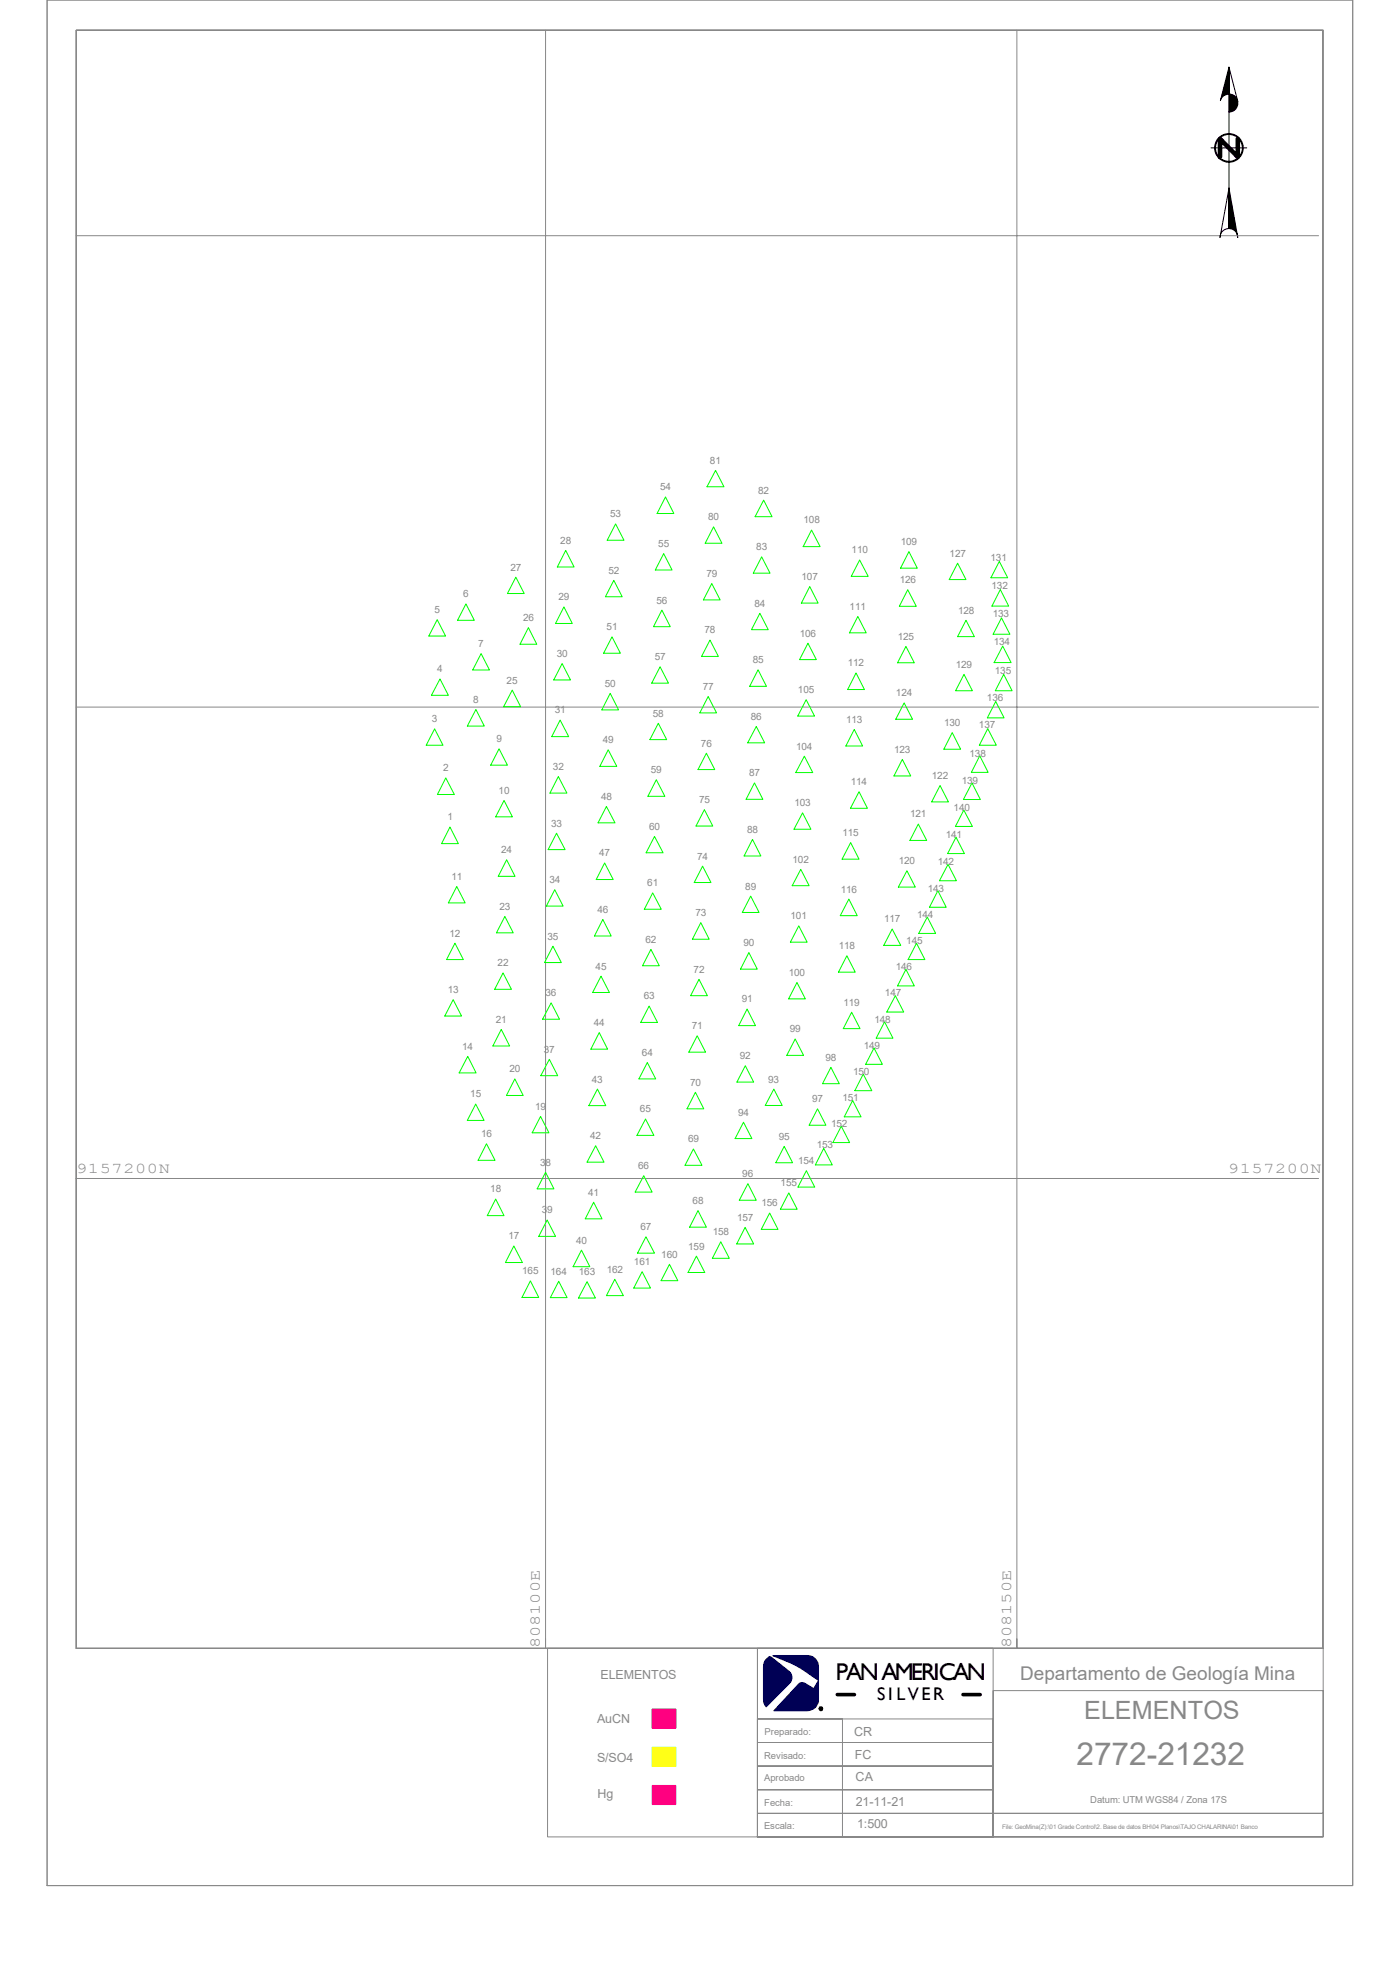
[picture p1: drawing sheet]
<svg xmlns="http://www.w3.org/2000/svg" width="297mm" height="420mm" viewBox="0 0 297 420" stroke-linecap="round" stroke-linejoin="round" font-family="sans-serif">
<g fill="#000" stroke="#000" stroke-width=".21">
<path d="M260.7 20a1.91 1.91 0 0 1 1.9 1.9 1.91 1.91 0 0 1-1.9 1.9z" fill-rule="evenodd"/>
<path d="M260.7 14.3v5.7h-.1a1.8 1.8 0 0 0-1.7 1.3z" fill-rule="evenodd"/>
<path d="M260.7 39.9l1.9 10.5-.2-.8a1.94 1.94 0 0 0-1.7-1.1z" fill-rule="evenodd"/>
</g>
<path d="M138.3 378.7h5.1v4.1h-5.1z" fill-rule="evenodd" fill="#f0f" stroke="#f0f" stroke-width=".21"/>
<path d="M138.3 370.6h5.1v4.1h-5.1z" fill-rule="evenodd" fill="#ff0" stroke="#ff0" stroke-width=".21"/>
<path d="M138.3 362.5h5.1v4.1h-5.1z" fill-rule="evenodd" fill="#f00" stroke="#f00" stroke-width=".21"/>
<g fill="#005" stroke="#005" stroke-width=".21">
<path d="M162.5 352l.7-.5h.5l3.7 3a1.76 1.76 0 0 1 .3 2.3l-5.2 5.2-.4-.7-.1-.8v-6.9a2.22 2.22 0 0 1 .5-1.6z" fill-rule="evenodd"/>
<path d="M164 351.2h7.2a2.36 2.36 0 0 1 2.5 2.4v6.9a2.36 2.36 0 0 1-2.5 2.4h-7l5-5.4a1.18 1.18 0 0 1 1.7-.3l1.7 1 1.1-1.8-5-3.2z" fill-rule="evenodd"/>
</g>
<g fill="none" stroke="#888" stroke-width=".21">
<path d="M10 0h277v400h-277zM16.2 6.4h264.5v343.2h-264.5zM16.2 6.4h264.4v343.2h-264.4zM115.7 6.4v343.2M215.7 6.4v343.2M16.2 50h263.5M16.2 150h263.5M16.2 250h263.5M116.2 349.6h44.5v40h-44.5zM160.7 349.6h120v40h-120zM160.7 349.6h50v40h-50zM210.7 358.6h70v26h-70z"/>
<path d="M160.7 379.6h50v5h-50zM160.7 374.6h50v5h-50zM160.7 369.6h50v5h-50zM160.7 364.6h50v5h-50zM160.7 364.6h18v25h-18zM160.7 384.6h50v5h-50zM210.7 384.6h70v5h-70z"/>
</g>
<g fill="none" stroke="#000" stroke-width=".21">
<path d="M260.7 14.3l1.9 7.2a1.87 1.87 0 0 0-1.9-1.5zM260.7 14.3v34.2M256.9 31.4h7.6M260.7 39.9v8.6h-.1a2.09 2.09 0 0 0-1.6 1.1l-.2 .8z"/>
<circle cx="260.7" cy="31.4" r="3"/>
<circle cx="260.7" cy="31.4" r="2.84"/>
</g>
<path d="M262.6 29.5v3.8l-3.8-3.8v3.8" fill="none" stroke="#000" stroke-width=".97"/>
<circle cx="174.2" cy="362.5" r=".32" fill="none" stroke="#000" stroke-width=".38"/>
<g fill="none" stroke="#0f0" stroke-width=".21">
<path d="M151.8 99.8l1.8 3.5h-3.6zM120 116.8l1.8 3.5h-3.6zM130.6 111.1l1.8 3.5h-3.6zM140.8 117.4l1.8 3.5h-3.6zM141.2 105.4l1.8 3.5h-3.6zM151.4 111.8l1.8 3.4h-3.6zM161.6 118.1l1.8 3.5h-3.6zM162 106.1l1.8 3.5h-3.6zM172.2 112.4l1.8 3.6h-3.6zM182.4 118.8l1.8 3.5h-3.6zM192.8 117l1.8 3.5h-3.5zM203.2 119.5l1.7 3.4h-3.5z"/>
<path d="M212 119.1l1.8 3.5h-3.6zM92.8 131.4l1.7 3.5h-3.5zM98.8 128.1l1.8 3.5h-3.5zM102.1 138.6l1.7 3.5h-3.5zM109.4 122.4l1.8 3.5h-3.5zM112.1 133.1l1.8 3.6h-3.6zM119.6 128.7l1.8 3.5h-3.5zM129.8 135.1l1.8 3.5h-3.5zM130.2 123.1l1.8 3.5h-3.6zM140.4 129.4l1.8 3.5h-3.6zM150.6 135.8l1.8 3.4h-3.6zM151 123.8l1.8 3.5h-3.6z"/>
<path d="M161.2 130.1l1.8 3.5h-3.6zM171.4 136.4l1.8 3.5h-3.6zM171.8 124.4l1.8 3.5h-3.6zM182 130.8l1.8 3.4h-3.6zM192.2 137.1l1.8 3.5h-3.6zM192.6 125.1l1.8 3.5h-3.6zM204.9 131.6l1.8 3.4h-3.5zM212.2 125.1l1.8 3.5h-3.6zM212.5 131.1l1.7 3.4h-3.5zM212.7 137l1.8 3.5h-3.6zM92.2 154.6l1.8 3.5h-3.6zM93.3 144l1.8 3.5h-3.6z"/>
<path d="M101 150.5l1.7 3.5h-3.6zM105.9 158.8l1.8 3.5h-3.6zM108.7 146.4l1.7 3.5h-3.6zM118.8 152.7l1.9 3.6h-3.6zM119.3 140.8l1.7 3.4h-3.5zM129 159l1.9 3.6h-3.6zM129.5 147.1l1.7 3.5h-3.5zM139.7 153.4l1.7 3.5h-3.5zM140 141.4l1.8 3.5h-3.5zM149.9 159.8l1.7 3.4h-3.5zM150.2 147.7l1.8 3.5h-3.5zM160.4 154.1l1.8 3.5h-3.6z"/>
<path d="M160.8 142.1l1.8 3.5h-3.6zM171 148.4l1.8 3.5h-3.6zM181.2 154.7l1.8 3.5h-3.5zM181.6 142.7l1.8 3.6h-3.6zM191.8 149.1l1.8 3.5h-3.6zM202 155.4l1.8 3.5h-3.6zM204.5 143l1.8 3.5h-3.6zM209.6 154.6l1.8 3.5h-3.6zM211.2 148.8l1.8 3.5h-3.5zM212.9 143l1.8 3.5h-3.5zM94.6 165l1.8 3.5h-3.6zM95.5 175.4l1.7 3.5h-3.5z"/>
<path d="M106.9 169.8l1.8 3.5h-3.5zM118.1 176.7l1.8 3.5h-3.6zM118.4 164.7l1.9 3.5h-3.6zM128.7 171.1l1.8 3.4h-3.6zM138.9 177.4l1.8 3.5h-3.6zM139.2 165.4l1.9 3.5h-3.6zM149.4 171.7l1.8 3.5h-3.5zM159.6 178.1l1.8 3.5h-3.5zM160.1 166.1l1.7 3.4h-3.5zM170.3 172.4l1.7 3.5h-3.6zM170.6 160.4l1.8 3.5h-3.6zM180.5 178.7l1.7 3.5h-3.6z"/>
<path d="M182.2 167.9l1.8 3.5h-3.6zM191.4 161.1l1.8 3.5h-3.5zM194.8 174.8l1.8 3.5h-3.6zM199.4 166.6l1.8 3.5h-3.5zM202.8 177.6l1.8 3.5h-3.6zM204.5 171.8l1.8 3.5h-3.6zM206.2 166.1l1.8 3.5h-3.6zM207.9 160.3l1.7 3.5h-3.5zM96.9 188l1.8 3.5h-3.6zM107.1 194.4l1.8 3.5h-3.6zM107.5 182.4l1.8 3.5h-3.6zM117.7 188.7l1.8 3.5h-3.6z"/>
<path d="M127.9 195l1.8 3.5h-3.6zM128.3 183l1.8 3.6h-3.6zM138.5 189.4l1.8 3.5h-3.6zM148.7 195.7l1.8 3.5h-3.6zM149.1 183.7l1.7 3.5h-3.5zM159.3 190.1l1.7 3.4h-3.5zM169.5 196.4l1.7 3.5h-3.5zM169.9 184.4l1.8 3.5h-3.6zM180.1 190.7l1.8 3.5h-3.6zM189.3 197.1l1.8 3.4h-3.6zM192.4 184.7l1.8 3.5h-3.6zM196.7 194.5l1.8 3.5h-3.6z"/>
<path d="M199 188.9l1.7 3.5h-3.5zM201.1 183.3l1.8 3.5h-3.6zM96.1 212l1.8 3.5h-3.5zM96.5 200.1l1.8 3.4h-3.6zM106.3 218.4l1.8 3.5h-3.5zM106.7 206.4l1.8 3.4h-3.6zM116.9 212.7l1.8 3.5h-3.6zM117.3 200.7l1.8 3.5h-3.6zM127.1 219l1.8 3.5h-3.6zM127.5 207.1l1.8 3.4h-3.6zM137.7 213.4l1.8 3.5h-3.6zM138.1 201.4l1.8 3.5h-3.6z"/>
<path d="M147.9 219.7l1.8 3.5h-3.6zM148.3 207.7l1.8 3.5h-3.6zM158.5 214l1.8 3.6h-3.6zM158.9 202.1l1.8 3.5h-3.6zM169.1 208.4l1.8 3.5h-3.6zM179.7 202.7l1.7 3.5h-3.5zM180.7 214.7l1.8 3.5h-3.6zM187.7 216.7l1.7 3.5h-3.5zM189.9 211.2l1.8 3.5h-3.6zM192.2 205.6l1.8 3.5h-3.6zM194.4 200.1l1.8 3.4h-3.5zM99.2 224.1l1.8 3.5h-3.6z"/>
<path d="M100.9 234.2l1.8 3.5h-3.6zM109.2 228.9l1.8 3.5h-3.6zM114.7 236.8l1.8 3.5h-3.6zM116.5 224.7l1.8 3.5h-3.6zM126.7 231l1.8 3.5h-3.6zM136.9 237.4l1.8 3.4h-3.6zM137.3 225.4l1.8 3.5h-3.5zM147.5 231.7l1.8 3.5h-3.5zM157.7 238l1.8 3.5h-3.5zM158.1 226.1l1.8 3.4h-3.6zM164.2 231l1.7 3.5h-3.6zM168.7 220.4l1.8 3.5h-3.6z"/>
<path d="M173.4 235.2l1.8 3.5h-3.5zM176.3 226.4l1.8 3.5h-3.6zM178.5 238.9l1.8 3.5h-3.6zM180.9 233.4l1.8 3.5h-3.6zM183.1 227.8l1.9 3.6h-3.6zM185.4 222.3l1.8 3.5h-3.6zM103.2 242.6l1.8 3.5h-3.6zM105.2 254.3l1.7 3.6h-3.5zM115.7 248.7l1.8 3.5h-3.5zM116.1 258.8l1.8 3.5h-3.6zM125.9 255l1.8 3.5h-3.5zM126.4 243l1.7 3.5h-3.6z"/>
<path d="M136.6 249.4l1.7 3.5h-3.6zM147.1 243.7l1.8 3.5h-3.6zM148.1 256.8l1.8 3.5h-3.6zM158.7 251.1l1.7 3.5h-3.6zM163.3 257.3l1.8 3.5h-3.6zM166.4 243.2l1.7 3.4h-3.5zM167.3 253l1.8 3.5h-3.5zM171.1 248.3l1.7 3.5h-3.5zM174.8 243.6l1.8 3.5h-3.6zM109 264.3l1.8 3.5h-3.6zM112.5 271.7l1.8 3.5h-3.6zM118.5 271.8l1.8 3.5h-3.5z"/>
<path d="M123.4 265.2l1.7 3.5h-3.5zM124.5 271.9l1.8 3.4h-3.6zM130.4 271.4l1.8 3.4h-3.5zM136.2 269.7l1.8 3.5h-3.5zM137 262.3l1.9 3.5h-3.6zM142 268.2l1.8 3.5h-3.5zM147.7 266.4l1.8 3.5h-3.5zM152.9 263.4l1.8 3.5h-3.6zM158.1 260.4l1.8 3.5h-3.6zM174.3 362.8h.1"/>
</g>
<path d="M177.6 359.5h3.7M204.3 359.5h3.6" fill="none" stroke="#000" stroke-width=".76"/>
<text font-size="6.7" fill="#888" x="228.4" y="374.4">2772-21232</text>
<text font-size="5.3" fill="#888" x="230" y="364.6">ELEMENTOS</text>
<text font-size="5.1" x="177.3" y="356.3">PAN AMERICAN</text>
<text font-size="4" fill="#888" x="216.4" y="356.3">Departamento de Geología Mina</text>
<text font-size="3.9" x="186.1" y="360.5">S I L V E R</text>
<g font-size="3.2" fill="#888">
<text x="16.2" y="248.8">9157200N</text>
<text x="260.5" y="248.8">9157200N</text>
<text x="114.5" y="349.6" transform="rotate(-90 114.5 349.6)">808100E</text>
<text x="214.5" y="349.6" transform="rotate(-90 214.5 349.6)">808150E</text>
</g>
<g font-size="2.7" fill="#888">
<text x="127.4" y="356.2">ELEMENTOS</text>
<text x="126.7" y="365.5">AuCN</text>
<text x="181.2" y="368.1">CR</text>
<text x="126.7" y="373.7">S/SO4</text>
<text x="181.4" y="373.1">FC</text>
<text x="181.5" y="377.9">CA</text>
<text x="126.7" y="381.3">Hg</text>
<text x="181.6" y="383">21-11-21</text>
<text x="181.9" y="387.8">1:500</text>
</g>
<g font-size="2.1" fill="#888">
<text x="150.6" y="98.4">81</text>
<text x="140" y="104">54</text>
<text x="160.8" y="104.7">82</text>
<text x="129.5" y="109.7">53</text>
<text x="150.2" y="110.4">80</text>
<text x="170.5" y="111">108</text>
<text x="118.9" y="115.4">28</text>
<text x="139.7" y="116">55</text>
<text x="160.4" y="116.7">83</text>
<text x="180.7" y="117.4">110</text>
<text x="191.1" y="115.6">109</text>
<text x="201.5" y="118.1">127</text>
<text x="210.1" y="118.9">131</text>
<text x="108.3" y="121">27</text>
<text x="129.1" y="121.7">52</text>
<text x="149.9" y="122.4">79</text>
<text x="170.1" y="123">107</text>
<text x="190.9" y="123.7">126</text>
<text x="210.4" y="124.9">132</text>
<text x="92.2" y="130">5</text>
<text x="98.3" y="126.7">6</text>
<text x="111" y="131.7">26</text>
<text x="118.5" y="127.3">29</text>
<text x="139.3" y="128">56</text>
<text x="160.1" y="128.7">84</text>
<text x="180.3" y="129.4">111</text>
<text x="203.2" y="130.2">128</text>
<text x="210.6" y="130.9">133</text>
<text x="101.5" y="137.2">7</text>
<text x="128.7" y="133.7">51</text>
<text x="149.5" y="134.4">78</text>
<text x="169.7" y="135">106</text>
<text x="190.5" y="135.7">125</text>
<text x="210.8" y="136.9">134</text>
<text x="92.8" y="142.6">4</text>
<text x="118.1" y="139.4">30</text>
<text x="138.9" y="140">57</text>
<text x="159.7" y="140.7">85</text>
<text x="179.9" y="141.4">112</text>
<text x="202.8" y="141.6">129</text>
<text x="211.1" y="142.9">135</text>
<text x="100.4" y="149.1">8</text>
<text x="107.5" y="145">25</text>
<text x="128.3" y="145.7">50</text>
<text x="149.1" y="146.3">77</text>
<text x="169.3" y="147">105</text>
<text x="190.1" y="147.7">124</text>
<text x="209.4" y="148.6">136</text>
<text x="91.6" y="153.2">3</text>
<text x="117.7" y="151.3">31</text>
<text x="138.5" y="152">58</text>
<text x="159.3" y="152.7">86</text>
<text x="179.5" y="153.3">113</text>
<text x="200.3" y="154.1">130</text>
<text x="207.7" y="154.4">137</text>
<text x="105.3" y="157.4">9</text>
<text x="127.9" y="157.6">49</text>
<text x="148.7" y="158.4">76</text>
<text x="168.9" y="159">104</text>
<text x="189.7" y="159.7">123</text>
<text x="205.7" y="160.5">138</text>
<text x="94" y="163.6">2</text>
<text x="117.3" y="163.3">32</text>
<text x="138.1" y="164">59</text>
<text x="158.9" y="164.7">87</text>
<text x="180.5" y="166.5">114</text>
<text x="197.7" y="165.2">122</text>
<text x="204" y="166.3">139</text>
<text x="105.8" y="168.4">10</text>
<text x="127.5" y="169.7">48</text>
<text x="148.3" y="170.3">75</text>
<text x="168.5" y="171">103</text>
<text x="193.1" y="173.4">121</text>
<text x="202.3" y="172">140</text>
<text x="94.9" y="174">1</text>
<text x="116.9" y="175.3">33</text>
<text x="137.7" y="176">60</text>
<text x="158.5" y="176.7">88</text>
<text x="178.7" y="177.3">115</text>
<text x="200.7" y="177.8">141</text>
<text x="106.3" y="181">24</text>
<text x="127.1" y="181.7">47</text>
<text x="147.9" y="182.3">74</text>
<text x="168.1" y="183">102</text>
<text x="190.7" y="183.3">120</text>
<text x="199" y="183.6">142</text>
<text x="95.8" y="186.6">11</text>
<text x="116.5" y="187.3">34</text>
<text x="137.3" y="188">61</text>
<text x="158.1" y="188.7">89</text>
<text x="178.4" y="189.3">116</text>
<text x="196.8" y="189.1">143</text>
<text x="106" y="193">23</text>
<text x="126.7" y="193.6">46</text>
<text x="147.5" y="194.3">73</text>
<text x="167.7" y="195">101</text>
<text x="187.6" y="195.7">117</text>
<text x="194.6" y="194.7">144</text>
<text x="95.4" y="198.7">12</text>
<text x="116.2" y="199.3">35</text>
<text x="136.9" y="200">62</text>
<text x="157.7" y="200.7">90</text>
<text x="177.9" y="201.3">118</text>
<text x="192.3" y="200.3">145</text>
<text x="105.6" y="205">22</text>
<text x="126.4" y="205.7">45</text>
<text x="147.2" y="206.3">72</text>
<text x="167.3" y="207">100</text>
<text x="190" y="205.8">146</text>
<text x="95" y="210.7">13</text>
<text x="115.7" y="211.3">36</text>
<text x="136.6" y="212">63</text>
<text x="157.4" y="212.6">91</text>
<text x="178.9" y="213.3">119</text>
<text x="187.7" y="211.4">147</text>
<text x="105.2" y="217">21</text>
<text x="126" y="217.6">44</text>
<text x="146.8" y="218.3">71</text>
<text x="167.6" y="219">99</text>
<text x="185.5" y="216.9">148</text>
<text x="98" y="222.7">14</text>
<text x="108.1" y="227.5">20</text>
<text x="115.4" y="223.3">37</text>
<text x="136.2" y="224">64</text>
<text x="157" y="224.7">92</text>
<text x="175.1" y="225">98</text>
<text x="183.3" y="222.5">149</text>
<text x="99.8" y="232.8">15</text>
<text x="125.6" y="229.6">43</text>
<text x="146.4" y="230.3">70</text>
<text x="163" y="229.6">93</text>
<text x="172.3" y="233.8">97</text>
<text x="178.7" y="233.6">151</text>
<text x="181" y="228">150</text>
<text x="113.5" y="235.4">19</text>
<text x="135.8" y="236">65</text>
<text x="156.6" y="236.6">94</text>
<text x="176.3" y="239.1">152</text>
<text x="102.1" y="241.2">16</text>
<text x="125.2" y="241.6">42</text>
<text x="146" y="242.3">69</text>
<text x="165.2" y="241.8">95</text>
<text x="173.3" y="243.5">153</text>
<text x="114.6" y="247.3">38</text>
<text x="135.4" y="248">66</text>
<text x="157.5" y="249.7">96</text>
<text x="165.6" y="251.6">155</text>
<text x="169.3" y="246.9">154</text>
<text x="104" y="252.9">18</text>
<text x="114.9" y="257.4">39</text>
<text x="124.8" y="253.6">41</text>
<text x="146.9" y="255.4">68</text>
<text x="161.5" y="255.9">156</text>
<text x="107.9" y="262.9">17</text>
<text x="122.2" y="263.8">40</text>
<text x="135.9" y="260.9">67</text>
<text x="151.2" y="262">158</text>
<text x="156.4" y="259">157</text>
<text x="128.7" y="270">162</text>
<text x="134.5" y="268.4">161</text>
<text x="140.3" y="266.8">160</text>
<text x="146" y="265">159</text>
<text x="110.8" y="270.3">165</text>
<text x="116.8" y="270.4">164</text>
<text x="122.8" y="270.5">163</text>
</g>
<g font-size="2" fill="#888">
<text x="162.2" y="368.1">Preparado:</text>
<text x="162.1" y="373.2">Revisado:</text>
<text x="162.1" y="377.9">Aprobado</text>
<text x="162.1" y="383">Fecha:</text>
<text x="231.3" y="382.5">Datum: UTM WGS84 / Zona 17S</text>
<text x="162.1" y="387.9">Escala:</text>
</g>
<text font-size="1.3" fill="#888" x="212.6" y="387.9">File: GeoMina(Z):\01 Grade Control\2. Base de datos BH\04 Planos\TAJO CHALARINA\01 Banco</text>
<text font-size=".5" fill="#005" x="174" y="362.6">R</text>
</svg>
